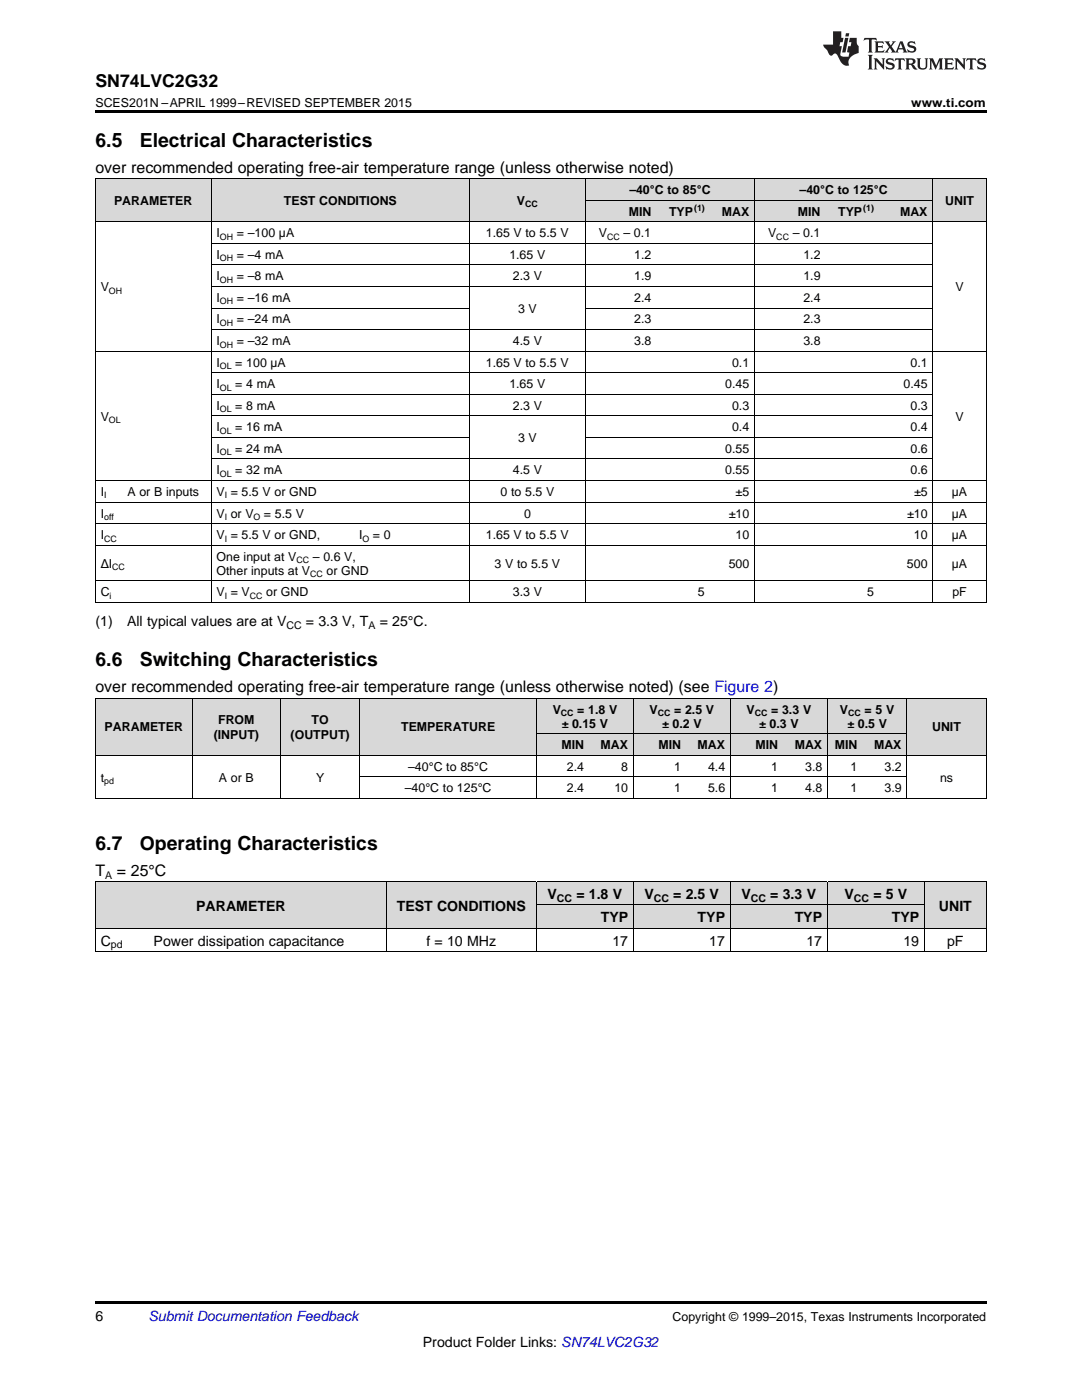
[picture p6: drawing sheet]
<svg xmlns="http://www.w3.org/2000/svg" width="216mm" height="279mm" viewBox="0 0 216 279" stroke-linecap="round" stroke-linejoin="round" font-family="sans-serif">
<g fill="#d8d8d8">
<path d="M19 176h10.6v9.3h-10.6z"/>
<path d="M29.6 176h47.5v9.3h-47.5z"/>
<path d="M77.1 176h30v9.3h-30z"/>
<path d="M107.1 180.7h19.3v4.6h-19.3z"/>
<path d="M126.4 180.7h19.4v4.6h-19.4z"/>
<path d="M145.8 180.7h19.3v4.6h-19.3z"/>
<path d="M165.1 180.7h19.4v4.6h-19.4z"/>
<path d="M184.5 176h12.3v9.3h-12.3z"/>
<path d="M107.1 176h19.3v4.7h-19.3z"/>
<path d="M126.4 176h19.4v4.7h-19.4z"/>
<path d="M145.8 176h19.3v4.7h-19.3z"/>
<path d="M165.1 176h19.4v4.7h-19.4z"/>
<path d="M19 139.4h19.4v11.4h-19.4z"/>
<path d="M38.4 139.4h17.6v11.4h-17.6z"/>
<path d="M56 139.4h15.9v11.4h-15.9z"/>
<path d="M71.9 139.4h35.2v11.4h-35.2z"/>
<path d="M107.1 146.5h10.5v4.3h-10.5z"/>
<path d="M117.6 146.5h8.8v4.3h-8.8z"/>
<path d="M126.4 146.5h10.6v4.3h-10.6z"/>
<path d="M137 146.5h8.8v4.3h-8.8z"/>
<path d="M145.8 146.5h10.6v4.3h-10.6z"/>
<path d="M156.4 146.5h8.7v4.3h-8.7z"/>
<path d="M165.1 146.5h7.1v4.3h-7.1z"/>
<path d="M172.2 146.5h8.8v4.3h-8.8z"/>
<path d="M181 139.4h15.8v11.4h-15.8z"/>
<path d="M107.1 139.4h10.5v7.1h-10.5z"/>
<path d="M117.6 139.4h8.8v7.1h-8.8z"/>
<path d="M126.4 139.4h10.6v7.1h-10.6z"/>
<path d="M137 139.4h8.8v7.1h-8.8z"/>
<path d="M145.8 139.4h10.6v7.1h-10.6z"/>
<path d="M156.4 139.4h8.7v7.1h-8.7z"/>
<path d="M165.1 139.4h7.1v7.1h-7.1z"/>
<path d="M172.2 139.4h8.8v7.1h-8.8z"/>
<path d="M19 35.7h5.4v8.6h-5.4z"/>
<path d="M24.4 35.7h17.8v8.6h-17.8z"/>
<path d="M42.2 35.7h28.4v8.6h-28.4z"/>
<path d="M70.6 35.7h23.1v8.6h-23.1z"/>
<path d="M93.7 35.7h23.1v8.6h-23.1z"/>
<path d="M116.8 40h14.3v4.3h-14.3z"/>
<path d="M131.1 40h10.6v4.3h-10.6z"/>
<path d="M141.7 40h8.9v4.3h-8.9z"/>
<path d="M150.6 40h14.2v4.3h-14.2z"/>
<path d="M164.8 40h10.7v4.3h-10.7z"/>
<path d="M175.5 40h10.7v4.3h-10.7z"/>
<path d="M186.2 35.7h10.6v8.6h-10.6z"/>
<path d="M116.8 35.7h14.3v4.3h-14.3z"/>
<path d="M131.1 35.7h10.6v4.3h-10.6z"/>
<path d="M141.7 35.7h8.9v4.3h-8.9z"/>
<path d="M150.6 35.7h14.2v4.3h-14.2z"/>
<path d="M164.8 35.7h10.7v4.3h-10.7z"/>
<path d="M175.5 35.7h10.7v4.3h-10.7z"/>
</g>
<g fill="#000">
<path d="M19 22h177.8v.5h-177.8zM19 120.3h.2zM42.1 120.3h.1zM70.5 120.3h.1zM93.6 120.3h.1zM116.7 120.3h.1zM131 120.3h.1zM141.6 120.3h.1zM150.5 120.3h.1zM164.7 120.3h.1zM175.4 120.3h.1zM186.1 120.3h.1z"/>
<path d="M196.7 120.3h.1zM19 159.4h.2zM55.9 159.4h.1zM71.8 159.4h.1zM107 159.4h.1zM117.5 159.4h.1zM126.3 159.4h.1zM136.9 159.4h.1zM145.7 159.4h.1zM156.2 159.4h.2zM165 159.4h.1zM172.1 159.4h.1z"/>
<path d="M180.9 159.4h.1zM196.7 159.4h.1zM19 259.7h177.8v.5h-177.8z"/>
</g>
<g fill="none" stroke="#000" stroke-width=".2">
<path d="M19 35.6l177.8 .1v84.6M19.1 35.7v84.6M42.1 35.7v84.6M93.6 35.7v84.6M116.8 35.7v84.6M116.8 40h69.4M150.5 35.7v84.6M186.1 35.7v84.6M19 44.3h177.8M42.2 57.2h144M42.2 52.9h144M42.2 48.6h144"/>
<path d="M19 70.1h177.8M42.2 78.7h144M42.2 74.4h144M42.2 65.8h144M42.2 61.5h51.5M116.8 61.5h69.4M19 95.9h177.8M42.2 91.6h144M42.2 87.3h51.5M42.2 83h144M116.8 87.3h69.4M19 115.9h177.8"/>
<path d="M19 108.8h177.8M19 104.5h177.8M19 100.2h177.8M19 139.3h177.8M19 120.2h177.8M19.1 139.3v20.1M38.3 139.3v20.1M55.9 139.3v20.1M71.8 139.3v20.1M107 139.3v20.1M126.3 139.3v20.1M145.7 139.3v20.1"/>
<path d="M165.1 139.3v20.1M180.9 139.3v20.1M196.8 139.3v20.1M19 159.4h177.8M19 150.8h177.8M71.9 155.1h109.1M107.1 146.5h73.9M19 175.9h177.8M19.1 176v14M77.1 176v14M107 176v14M126.3 176v14"/>
<path d="M145.7 176v14M165.1 176v14M184.4 176v14M196.8 176v14M19 189.9h177.8M19 185.3h177.8M107.1 180.6h77.4"/>
</g>
<g fill="#231f20">
<path d="M172.5 7.6l-.1 .5 .4-.2h.6v.1v2.1l-.2 .4h.9l-.2-.4v-2.1l.1-.1h.5l.5 .2-.2-.5zM174.5 8.3l.2 .3v1.5l-.2 .4h1.8l.2-.6a1.04 1.04 0 0 1-1.3 .2v-.7h.6l.3 .2v-.6l-.3 .2h-.6v-.6l.8-.1 .4 .3-.2-.5zM176.5 8.3l.9 1.1-.9 1.1h.8l-.2-.2 .4-.7 .5 .7-.2 .2h1.5l-.2-.2 .2-.4h.9l.1 .4-.2 .2h1l-.3-.3-.7-1.9h-.5l-.9 2-.8-1 .9-1h-.8l.1 .3-.4 .5-.3-.6 .1-.2zM179.7 8.6l.4 1h-.7zM181.3 8.4a.63 .63 0 0 0-.2 .7 .63 .63 0 0 0 .6 .4l.6 .2 .1 .2a.75 .75 0 0 1-.7 .4 .75 .75 0 0 1-.6-.5l.1 .7 .1-.1a1.11 1.11 0 0 0 1.5-.6 1.13 1.13 0 0 0-1.2-.8l-.1-.4a1.04 1.04 0 0 1 1.2 .2l-.2-.5-.2 .1-.4-.2zM173.2 10.9l.2 .4v2.2l-.2 .4h1l-.3-.4v-2.2l.3-.4zM174.3 11.6l.3 .4v1.5l-.3 .4h.8l-.2-.4v-1.3l1.5 1.7v-1.9l.2-.4h-.7l.2 .4v.9l-1.1-1.3zM177 11.8a.62 .62 0 0 0-.2 .7 .62 .62 0 0 0 .6 .4l.6 .1 .1 .3a.76 .76 0 0 1-.7 .3 .76 .76 0 0 1-.7-.4l.2 .7 .1-.1a1.11 1.11 0 0 0 1.5-.6 1.13 1.13 0 0 0-1.2-.8l-.1-.4a1.04 1.04 0 0 1 1.2 .2l-.2-.6-.2 .1-.5-.1zM178.7 11.6l-.2 .6a.61 .61 0 0 1 .8-.3v1.6l-.2 .4h.9l-.2-.4v-1.6a.63 .63 0 0 1 .7 .3l-.1-.6zM180.6 11.6l.3 .4v1.5l-.3 .4h1l-.2-.2-.1-.8 .6 .2a.76 .76 0 0 0 1.2 .7l-1-1a.58 .58 0 0 0 .6-.5 .58 .58 0 0 0-.5-.6zM181.4 11.9h.1a.45 .45 0 0 1 .5 .1 .45 .45 0 0 1 .1 .5l-.8 .2zM182.9 11.6l.2 .2a2.17 2.17 0 0 0 .3 1.9 .99 .99 0 0 0 1.6-.6v-1.1l.2-.4h-.7l.2 .2a1.92 1.92 0 0 1-.2 1.8 .6 .6 0 0 1-.9-.5v-1.1l.2-.4zM185.4 11.6l.2 .4v1.5l-.2 .4h.7l-.2-.4v-1.4l.8 1.8 .8-1.8v1.4l-.2 .4h.9l-.2-.4v-1.5l.2-.4h-.8l-.6 1.5-.6-1.5zM188.4 11.6l.2 .4v1.5l-.2 .4h1.8l.1-.6a1.04 1.04 0 0 1-1.2 .1v-.6h.5l.4 .2v-.6l-.4 .2h-.5v-.7h.8l.3 .3-.1-.6zM190.5 11.6l.2 .4v1.5l-.2 .4h.7l-.2-.4v-1.3l1.5 1.7v-1.9l.2-.4h-.7l.2 .4v.9l-1.1-1.3zM192.9 11.6l-.1 .6a.61 .61 0 0 1 .7-.3l.1 1.6-.3 .4h1l-.3-.4 .1-1.6a.63 .63 0 0 1 .7 .3l-.1-.6zM195.2 11.8a.62 .62 0 0 0-.2 .7 .62 .62 0 0 0 .6 .4l.6 .1 .1 .3a.76 .76 0 0 1-.7 .3 .76 .76 0 0 1-.6-.4l.1 .7 .1-.1a1.11 1.11 0 0 0 1.6-.6 1.13 1.13 0 0 0-1.3-.8l-.1-.4a1.04 1.04 0 0 1 1.2 .2l-.1-.6-.2 .1-.5-.1z"/>
<path d="M166.2 6.3v2.6h-1.9v.4l.8 .9a.91 .91 0 0 0 1 .8 .56 .56 0 0 1 .5-.3 .56 .56 0 0 1 .5 .3l.4 .8a1.53 1.53 0 0 0 1.9 1.2 1.54 1.54 0 0 1 1-2.1l.9-.3v-1.4a1.52 1.52 0 0 1-.4-1.6h-1.3l-.2 .8h.5l-.2 .8h-.5l-.1 1v.2l.4 .1-.2 .8a1.93 1.93 0 0 1-1.6-.3l.3-1.8h-.5l.2-.8h.4l.2-.8h-.4v-1.3zM168.6 7.6l-.6 2.9h.7l.6-2.9zM168.8 6.6l-.1 .7h.6l.2-.7z"/>
</g>
<g font-size="3.9">
<text x="19" y="29.3">6.5</text>
<text x="27.9" y="29.3">Electrical Characteristics</text>
<text x="19" y="133">6.6</text>
<text x="27.9" y="133">Switching Characteristics</text>
<text x="19" y="169.6">6.7</text>
<text x="27.9" y="169.6">Operating Characteristics</text>
</g>
<text font-size="3.5" x="19" y="17.3">SN74LVC2G32</text>
<g font-size="3.2">
<text x="19" y="34.4">over recommended operating free-air temperature range (unless otherwise noted)</text>
<text x="19" y="138.1">over recommended operating free-air temperature range (unless otherwise noted) (see Figure 2)</text>
<text x="19" y="174.7">T</text>
<text x="23.3" y="174.7">= 25°C</text>
</g>
<g font-size="2.8">
<text x="19" y="124.9">(1)</text>
<text x="25.4" y="124.9">All typical values are at V</text>
<text x="61" y="124.9">= 3.3 V, T</text>
<text x="75.8" y="124.9">= 25°C.</text>
<text x="109.3" y="179.4">V</text>
<text x="115" y="179.4">= 1.8 V</text>
<text x="128.6" y="179.4">V</text>
<text x="134.3" y="179.4">= 2.5 V</text>
<text x="148" y="179.4">V</text>
<text x="153.7" y="179.4">= 3.3 V</text>
<text x="168.5" y="179.4">V</text>
<text x="174.3" y="179.4">= 5 V</text>
<text x="39.2" y="181.7">PARAMETER</text>
<text x="79.2" y="181.7">TEST CONDITIONS</text>
<text x="119.9" y="184">TYP</text>
<text x="139.2" y="184">TYP</text>
<text x="158.6" y="184">TYP</text>
<text x="177.9" y="184">TYP</text>
<text x="187.4" y="181.7">UNIT</text>
<text x="20.1" y="188.7">C</text>
<text x="30.7" y="188.7">Power dissipation capacitance</text>
<text x="85.1" y="188.7">f = 10 MHz</text>
<text x="122.2" y="188.7">17</text>
<text x="141.5" y="188.7">17</text>
<text x="160.9" y="188.7">17</text>
<text x="180.3" y="188.7">19</text>
<text x="189" y="188.7">pF</text>
<text x="19" y="263.6">6</text>
<text x="84.4" y="268.9">Product Folder Links: SN74LVC2G32</text>
</g>
<text font-size="2.8" fill="#0000c8" x="29.6" y="263.6">Submit Documentation Feedback</text>
<g font-size="2.5">
<text x="19" y="21.4">SCES201N –APRIL 1999–REVISED SEPTEMBER 2015</text>
<text x="181.8" y="21.4">www.ti.com</text>
<text x="22.8" y="40.9">PARAMETER</text>
<text x="56.7" y="40.9">TEST CONDITIONS</text>
<text x="103.2" y="40.9">V</text>
<text x="125.6" y="38.7">–40°C to 85°C</text>
<text x="159.6" y="38.7">–40°C to 125°C</text>
<text x="188.6" y="40.9">UNIT</text>
<text x="43.2" y="47.3">I</text>
<text x="47.3" y="47.3">= –100 µA</text>
<text x="96.9" y="47.3">1.65 V to 5.5 V</text>
<text x="119.5" y="47.3">V</text>
<text x="124.4" y="47.3">– 0.1</text>
<text x="125.4" y="43">MIN</text>
<text x="133.5" y="43">TYP</text>
<text x="144" y="43">MAX</text>
<text x="153.3" y="47.3">V</text>
<text x="158.2" y="47.3">– 0.1</text>
<text x="159.2" y="43">MIN</text>
<text x="167.3" y="43">TYP</text>
<text x="179.6" y="43">MAX</text>
<text x="43.2" y="51.6">I</text>
<text x="47.3" y="51.6">= –4 mA</text>
<text x="101.6" y="51.6">1.65 V</text>
<text x="126.5" y="51.6">1.2</text>
<text x="160.3" y="51.6">1.2</text>
<text x="20.1" y="58.1">V</text>
<text x="43.2" y="56">I</text>
<text x="47.3" y="56">= –8 mA</text>
<text x="102.3" y="56">2.3 V</text>
<text x="126.5" y="56">1.9</text>
<text x="160.3" y="56">1.9</text>
<text x="190.6" y="58.1">V</text>
<text x="43.2" y="60.3">I</text>
<text x="43.2" y="64.6">I</text>
<text x="47.3" y="60.3">= –16 mA</text>
<text x="47.3" y="64.6">= –24 mA</text>
<text x="103.4" y="62.4">3 V</text>
<text x="126.5" y="60.3">2.4</text>
<text x="126.5" y="64.6">2.3</text>
<text x="160.3" y="60.3">2.4</text>
<text x="160.3" y="64.6">2.3</text>
<text x="43.2" y="68.9">I</text>
<text x="47.3" y="68.9">= –32 mA</text>
<text x="102.3" y="68.9">4.5 V</text>
<text x="126.5" y="68.9">3.8</text>
<text x="160.3" y="68.9">3.8</text>
<text x="43.2" y="73.2">I</text>
<text x="43.2" y="77.5">I</text>
<text x="47" y="73.2">= 100 µA</text>
<text x="47" y="77.5">= 4 mA</text>
<text x="96.9" y="73.2">1.65 V to 5.5 V</text>
<text x="101.6" y="77.5">1.65 V</text>
<text x="144.7" y="77.5">0.45</text>
<text x="146.1" y="73.2">0.1</text>
<text x="180.3" y="77.5">0.45</text>
<text x="181.7" y="73.2">0.1</text>
<text x="20.1" y="83.9">V</text>
<text x="43.2" y="81.8">I</text>
<text x="47" y="81.8">= 8 mA</text>
<text x="102.3" y="81.8">2.3 V</text>
<text x="146.1" y="81.8">0.3</text>
<text x="181.7" y="81.8">0.3</text>
<text x="190.6" y="83.9">V</text>
<text x="43.2" y="86.1">I</text>
<text x="47" y="86.1">= 16 mA</text>
<text x="103.4" y="88.2">3 V</text>
<text x="146.1" y="86.1">0.4</text>
<text x="181.7" y="86.1">0.4</text>
<text x="43.2" y="90.4">I</text>
<text x="43.2" y="94.7">I</text>
<text x="47" y="90.4">= 24 mA</text>
<text x="47" y="94.7">= 32 mA</text>
<text x="102.3" y="94.7">4.5 V</text>
<text x="144.7" y="90.4">0.55</text>
<text x="144.7" y="94.7">0.55</text>
<text x="181.7" y="90.4">0.6</text>
<text x="181.7" y="94.7">0.6</text>
<text x="20.1" y="99">I</text>
<text x="25.4" y="99">A or B inputs</text>
<text x="43.2" y="99">V = 5.5 V or GND</text>
<text x="99.9" y="99">0 to 5.5 V</text>
<text x="146.8" y="99">±5</text>
<text x="182.4" y="99">±5</text>
<text x="189.9" y="99">µA</text>
<text x="20.1" y="103.3">I</text>
<text x="20.1" y="107.6">I</text>
<text x="43.2" y="103.3">V or V</text>
<text x="43.2" y="107.6">V = 5.5 V or GND,</text>
<text x="52.7" y="103.3">= 5.5 V</text>
<text x="71.6" y="107.6">I</text>
<text x="74.4" y="107.6">= 0</text>
<text x="96.9" y="107.6">1.65 V to 5.5 V</text>
<text x="104.6" y="103.3">0</text>
<text x="145.4" y="103.3">±10</text>
<text x="146.8" y="107.6">10</text>
<text x="181" y="103.3">±10</text>
<text x="182.4" y="107.6">10</text>
<text x="189.9" y="103.3">µA</text>
<text x="189.9" y="107.6">µA</text>
<text x="20.1" y="113.3">ΔI</text>
<text x="43.2" y="111.9">One input at V</text>
<text x="62.4" y="111.9">– 0.6 V,</text>
<text x="98.7" y="113.3">3 V to 5.5 V</text>
<text x="145.4" y="113.3">500</text>
<text x="181" y="113.3">500</text>
<text x="189.9" y="113.3">µA</text>
<text x="20.1" y="119">C</text>
<text x="43.2" y="114.7">Other inputs at V</text>
<text x="43.2" y="119">V = V</text>
<text x="53.1" y="119">or GND</text>
<text x="65.2" y="114.7">or GND</text>
<text x="102.3" y="119">3.3 V</text>
<text x="139.3" y="119">5</text>
<text x="173" y="119">5</text>
<text x="190" y="119">pF</text>
<text x="110.3" y="142.4">V</text>
<text x="115.2" y="142.4">= 1.8 V</text>
<text x="129.6" y="142.4">V</text>
<text x="134.5" y="142.4">= 2.5 V</text>
<text x="149" y="142.4">V</text>
<text x="153.9" y="142.4">= 3.3 V</text>
<text x="167.6" y="142.4">V</text>
<text x="172.5" y="142.4">= 5 V</text>
<text x="20.9" y="146">PARAMETER</text>
<text x="42.7" y="147.4">(INPUT)</text>
<text x="43.5" y="144.6">FROM</text>
<text x="58" y="147.4">(OUTPUT)</text>
<text x="62.2" y="144.6">TO</text>
<text x="80" y="146">TEMPERATURE</text>
<text x="112" y="149.5">MIN</text>
<text x="112.1" y="145.2">± 0.15 V</text>
<text x="119.8" y="149.5">MAX</text>
<text x="131.4" y="149.5">MIN</text>
<text x="132.1" y="145.2">± 0.2</text>
<text x="138.4" y="145.2">V</text>
<text x="139.2" y="149.5">MAX</text>
<text x="150.7" y="149.5">MIN</text>
<text x="151.5" y="145.2">± 0.3</text>
<text x="157.7" y="145.2">V</text>
<text x="158.6" y="149.5">MAX</text>
<text x="166.6" y="149.5">MIN</text>
<text x="169.1" y="145.2">± 0.5 V</text>
<text x="174.4" y="149.5">MAX</text>
<text x="186" y="146">UNIT</text>
<text x="20.1" y="156">t</text>
<text x="43.7" y="156">A or B</text>
<text x="63.1" y="156">Y</text>
<text x="81.5" y="153.8">–40°C to 85°C</text>
<text x="113.1" y="153.8">2.4</text>
<text x="124" y="153.8">8</text>
<text x="134.5" y="153.8">1</text>
<text x="141.3" y="153.8">4.4</text>
<text x="153.9" y="153.8">1</text>
<text x="160.7" y="153.8">3.8</text>
<text x="169.7" y="153.8">1</text>
<text x="176.5" y="153.8">3.2</text>
<text x="187.6" y="156">ns</text>
<text x="80.8" y="158.2">–40°C to 125°C</text>
<text x="113.1" y="158.2">2.4</text>
<text x="122.6" y="158.2">10</text>
<text x="134.5" y="158.2">1</text>
<text x="141.3" y="158.2">5.6</text>
<text x="153.9" y="158.2">1</text>
<text x="160.7" y="158.2">4.8</text>
<text x="169.7" y="158.2">1</text>
<text x="176.5" y="158.2">3.9</text>
<text x="134.2" y="263.6">Copyright © 1999–2015, Texas Instruments Incorporated</text>
</g>
<g font-size="2.1">
<text x="57.1" y="125.4">CC</text>
<text x="73.5" y="125.4">A</text>
<text x="21" y="175.4">A</text>
<text x="111.1" y="180">CC</text>
<text x="130.5" y="180">CC</text>
<text x="149.8" y="180">CC</text>
<text x="170.4" y="180">CC</text>
<text x="22.1" y="189.3">pd</text>
</g>
<g font-size="1.8">
<text x="104.8" y="41.4">CC</text>
<text x="43.9" y="47.8">OH</text>
<text x="121.1" y="47.8">CC</text>
<text x="138.5" y="42.1">(1)</text>
<text x="154.9" y="47.8">CC</text>
<text x="172.3" y="42.1">(1)</text>
<text x="43.9" y="52.1">OH</text>
<text x="21.7" y="58.6">OH</text>
<text x="43.9" y="56.4">OH</text>
<text x="43.9" y="60.7">OH</text>
<text x="43.9" y="65.1">OH</text>
<text x="43.9" y="69.4">OH</text>
<text x="43.9" y="73.7">OL</text>
<text x="43.9" y="78">OL</text>
<text x="43.9" y="82.3">OL</text>
<text x="21.7" y="84.4">OL</text>
<text x="43.9" y="86.6">OL</text>
<text x="43.9" y="90.9">OL</text>
<text x="43.9" y="95.2">OL</text>
<text x="20.8" y="99.5">I</text>
<text x="44.8" y="99.5">I</text>
<text x="20.8" y="103.8">off</text>
<text x="44.8" y="103.8">I</text>
<text x="50.6" y="103.8">O</text>
<text x="20.8" y="108.1">CC</text>
<text x="22.4" y="113.8">CC</text>
<text x="44.8" y="108.1">I</text>
<text x="59.2" y="112.4">CC</text>
<text x="72.3" y="108.1">O</text>
<text x="21.9" y="119.5">i</text>
<text x="44.8" y="119.5">I</text>
<text x="49.8" y="119.5">CC</text>
<text x="61.9" y="115.2">CC</text>
<text x="111.9" y="142.9">CC</text>
<text x="131.2" y="142.9">CC</text>
<text x="150.6" y="142.9">CC</text>
<text x="169.2" y="142.9">CC</text>
<text x="20.8" y="156.5">pd</text>
</g>
</svg>
